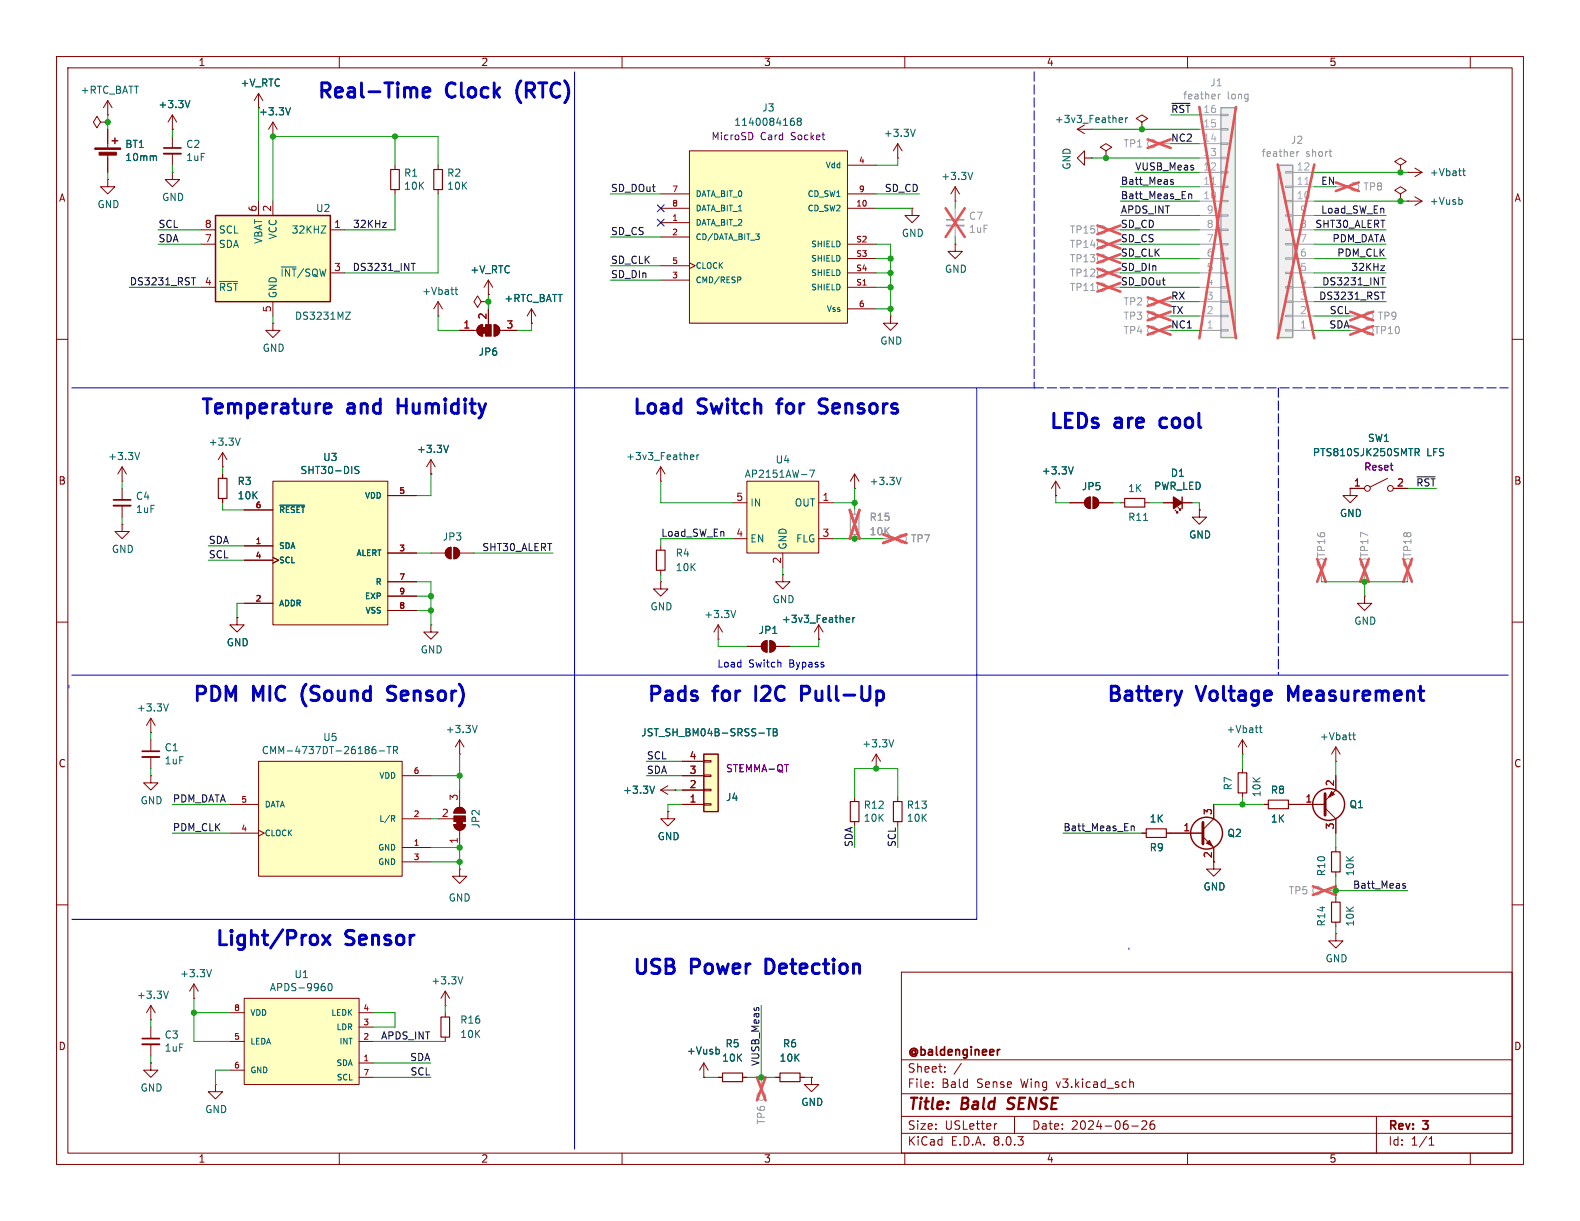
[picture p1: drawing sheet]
<svg xmlns="http://www.w3.org/2000/svg" width="279mm" height="216mm" viewBox="0 0 279 216" stroke-linecap="round" stroke-linejoin="round" font-family="sans-serif">
<g fill="none" stroke="#840000" stroke-width=".18">
<path d="M10 10h259.4v195.9h-259.4zM12 12h255.4v191.9h-255.4zM19 17.8l-.7 1.3M19 17.8v2.5M19 17.8l.8 1.3M45.7 16.5l-.7 1.3M45.7 16.5v2.6M45.7 16.5l.8 1.3M60 10v2M110 10v2M160 10v2M210 10v2"/>
<path d="M260 10v2M17.8 21.6l-.7-1-.6 1 .6 1 .7-1h1.2M19 21.6h.1M19 20.3h.1M48.3 24.1h.1M48.3 21.6l-.8 1.3M48.3 21.6v2.5M48.3 21.6l.7 1.3M69.8 29.2v.8M69.8 33.5v.8M77.5 29.2v.8M77.5 33.5v.8"/>
<path d="M10 60h2M77.5 55.9h.1M77.5 53.3v2.6M77.5 53.3l-.8 1.3M77.5 53.3l.7 1.3M85.1 53.3l-.6-1-.7 1 .7 1.1 .6-1.1h1.3M86.4 52.1h.1M86.4 53.3h.1M86.4 49.5l-.8 1.3M86.4 49.5v2.6M86.4 49.5l.7 1.3M94 57.2h.1"/>
<path d="M94 54.6l-.8 1.3M94 54.6v2.6M94 54.6l.7 1.3M267.4 60h2M116.8 96.5v.8M189.2 88.9h2.6M192.1 88.2l.7-.3v2a1.02 1.02 0 0 1-.9-.6 1.02 1.02 0 0 1 .2-1.1zM193.3 87.9a1.02 1.02 0 0 1 1 1 1.02 1.02 0 0 1-1 1zM194.3 88.9h2.5M198.1 88.9h.8M202.4 88.9h.8M205.7 88.9h5.1"/>
<path d="M207.8 90.2l.5 .5h-.3h.3v-.3M208.3 89.7l.5 .5h-.3h.3v-.3M10 110h2M116.8 102.9v1.2h1.3l-1.3 1.3-1.2-1.3h1.2M116.8 102.9h.1M116.8 100.8v.8M127 113h.1M127 110.5l-.8 1.3M127 110.5v2.5M127 110.5l.8 1.3M132.1 114.3h2.5M134.9 113.6l.7-.3v2a1.02 1.02 0 0 1-.9-.6 1.02 1.02 0 0 1 .2-1.1z"/>
<path d="M136.1 113.3a1.02 1.02 0 0 1 1.1 1 1.02 1.02 0 0 1-1.1 1zM137.2 114.3h2.5M138.4 101.6v1.3h1.3l-1.3 1.2-1.2-1.2h1.2M138.4 101.6h.1M144.8 113h.1M144.8 110.5l-.8 1.3M144.8 110.5v2.5M144.8 110.5l.7 1.3M267.4 110h2M10 160h2M267.4 160h2M159.4 171.9h108v32h-108z"/>
<path d="M236.2 165.1v1.3h1.3l-1.3 1.2-1.3-1.2h1.3M236.2 165.1h.1M26.7 188v1.2h1.2l-1.2 1.3-1.3-1.3h1.3M26.7 188h.1M124.5 190.5h.1M124.5 188l-.8 1.2M124.5 188v2.5M124.5 188l.7 1.2M127 190.5h.8M131.3 190.5h.8M137.2 190.5h.7M141.5 190.5h.7"/>
<path d="M143.5 190.5v1.3h1.3l-1.3 1.2-1.3-1.2h1.3M143.5 190.5h.1M159.4 197.4h108M159.4 193.4h108M159.4 187.4h108M164.9 192.1v.2M164.9 191.4v.1M167.1 189.4v.2M167.1 188.7v.1M170 188l-1.3 1.9M176.3 198.7l-.3 .1M179.4 197.4v3"/>
<path d="M199.8 191.4l.2-.1 .4 .1v.9M199.8 190.8v1.5M200.1 199.1h1.2M201.9 198.3l.6-.1 .2 .1 .1 .3-.9 1.1h.9M204.1 198.2a.59 .59 0 0 0-.7 .6v.6l.1 .2 .4 .1 .2-.2 .1-.5-.1-.2h-.5l-.2 .2M243.4 197.4v6.5M60 203.9v2M110 203.9v2M159.4 200.4h108M160 203.9v2M210 203.9v2M252.7 202.5h.9"/>
<path d="M252.7 201.4l.4-.4v1.5M260 203.9v2"/>
</g>
<path d="M178.1 196l.3 .1M178.4 194.3l-.1 .2v.4" fill="none" stroke="#840000" stroke-width=".4"/>
<path d="M176.4 185.6v1M176.8 185.6h-.3l-.1 .3" fill="none" stroke="#840000" stroke-width=".3"/>
<g fill="none" stroke="#a1a1a1" stroke-width=".18">
<path d="M195.6 45.7h2.5M241.3 100.3v2.6M134.6 190.5v2.5"/>
<circle cx="194.8" cy="45.7" r=".76"/>
<circle cx="241.3" cy="99.6" r=".76"/>
<circle cx="134.6" cy="193.8" r=".76"/>
</g>
<path d="M194.1 45l4 1.5M198.1 45l-4 1.5M240.5 98.8l1.6 4.1M242.1 98.8l-1.6 4.1M133.9 190.5l1.5 4.1M135.4 190.5l-1.5 4.1" fill="none" stroke="#e65255" stroke-width=".46"/>
<path d="M69.1 30h1.5v3.5h-1.5zM76.7 30h1.5v3.5h-1.5zM116.1 97.3h1.5v3.5h-1.5zM198.9 88.1h3.5v1.6h-3.5zM127.8 189.7h3.5v1.6h-3.5zM137.9 189.7h3.6v1.6h-3.6z" fill="none" stroke="#840000" stroke-width=".2"/>
<path d="M51.4 19l-.5 1.3M80.5 51.2h.4M80.6 50.8v1.1l.3 .2M202.2 92h.7M130.1 107.9l-.4 1.3M149.7 110h.5M149.7 109.3l.4-.1 .2 .3-.7 .1M150.8 109.2v.9M151.2 109.2l-.4 .2M127 185.5l.2 .3v.3l-.2 .3" fill="none" stroke="#006464" stroke-width=".18"/>
<path d="M209 87.9v2" fill="none" stroke="#840000" stroke-width=".25"/>
<path d="M207.5 87.9l1.5 1-1.5 1z" fill="#840000" stroke="#840000" stroke-width=".25"/>
<g fill="#840000" stroke="#840000" stroke-width=".18">
<path d="M134.9 113.6l.7-.3v2a1.02 1.02 0 0 1-.9-.6 1.02 1.02 0 0 1 .2-1.1z"/>
<path d="M136.1 113.3a1.02 1.02 0 0 1 1.1 1 1.02 1.02 0 0 1-1.1 1z"/>
<path d="M192.1 88.2l.7-.3v2a1.02 1.02 0 0 1-.9-.6 1.02 1.02 0 0 1 .2-1.1z"/>
<path d="M193.3 87.9a1.02 1.02 0 0 1 1 1 1.02 1.02 0 0 1-1 1z"/>
</g>
<path d="M215.9 19.1h2.5v40.6h-2.5z" fill="#f0f0f0"/>
<g fill="none" stroke="#a1a1a1" stroke-width=".18">
<path d="M212.1 35.6h3.8M212.1 33h3.8M212.1 30.5h3.8M212.1 27.9h3.8M212.1 25.4h3.8M212.1 22.9h3.8M212.1 20.3h3.8M212.1 38.1h3.8M215.9 20.2h1.3v.2h-1.3zM215.9 22.7h1.3v.3h-1.3zM215.9 25.3h1.3v.2h-1.3zM215.9 27.8h1.3v.3h-1.3z"/>
<path d="M215.9 30.4h1.3v.2h-1.3zM215.9 32.9h1.3v.2h-1.3zM215.9 35.4h1.3v.3h-1.3zM215.9 38h1.3v.2h-1.3zM212.1 58.4h3.8M212.1 55.9h3.8M212.1 53.3h3.8M212.1 50.8h3.8M212.1 48.3h3.8M212.1 45.7h3.8M212.1 43.2h3.8M212.1 40.6h3.8"/>
<path d="M215.9 40.5h1.3v.3h-1.3zM215.9 43.1h1.3v.2h-1.3zM215.9 45.6h1.3v.2h-1.3zM215.9 48.1h1.3v.3h-1.3zM215.9 50.7h1.3v.2h-1.3zM215.9 53.2h1.3v.3h-1.3zM215.9 55.8h1.3v.2h-1.3zM215.9 58.3h1.3v.2h-1.3z"/>
</g>
<path d="M215.9 19.1h2.5v40.6h-2.5z" fill="none" stroke="#a1a1a1" stroke-width=".25"/>
<path d="M214.2 32.6h.8" fill="none" stroke="#aaa" stroke-width=".18"/>
<path d="M215.4 16.6v.9M215.8 16.6l-.4 .3" fill="none" stroke="#989898" stroke-width=".18"/>
<path d="M212.1 18.9l6.5 40.9M218.6 18.9l-6.5 40.9" fill="none" stroke="#e65255" stroke-width=".46"/>
<path d="M248.9 35.6h.1M248.9 35.6h2.6M250.2 34.8l1.3 .8M251.5 35.6l-1.3 .7" fill="none" stroke="#840000" stroke-width=".18"/>
<path d="M258.3 35.3l.3 .2v.4l-.3 .2" fill="none" stroke="#006464" stroke-width=".18"/>
<path d="M43.2 176.5h20.3v15.3h-20.3z" fill="#ffffc2"/>
<g fill="none" stroke="#840000" stroke-width=".18">
<path d="M116.8 85.1h.1M116.8 82.6l-.7 1.2M116.8 82.6v2.5M116.8 82.6l.8 1.2M238.8 86.4h2.5M245.4 84.6l-3.1 1.5M246.4 86.4h2.5M118.1 143.5v1.3h1.3l-1.3 1.3-1.3-1.3h1.3M118.1 143.5h.1M26.7 177.8l-.8 1.3M26.7 177.8v2.5M26.7 177.8l.7 1.3"/>
<path d="M40.6 179.1h2.6M43.2 176.5h20.3v15.3h-20.3zM63.5 179.1h2.5M78.7 177.8h.1M78.7 175.3l-.7 1.2M78.7 175.3v2.5M78.7 175.3l.8 1.2M26.7 180.3h.1M40.6 184.2h2.6M40.6 189.2h2.6M63.5 188h2.5M63.5 184.2h2.5"/>
<path d="M63.5 190.5h2.5M63.5 181.6h2.5"/>
<circle cx="241.8" cy="86.4" r=".51"/>
<circle cx="245.9" cy="86.4" r=".51"/>
</g>
<path d="M250.3 80l.6-.1 .1-.2-.1-.3-.6-.1v1.3M250.6 80l.4 .6M122.1 81.2h.5M122.1 80.5l.4-.1 .2 .3-.6 .2M123.2 80.4v.9M123.6 80.4l-.4 .3M29.8 175.3l-.5 1.2M57.5 174.5v.6M58.1 174l.2-.1a.68 .68 0 0 1 .4 .6 .68 .68 0 0 1-.4 .7l-.2-.1-.1-.4zM81.8 172.7l-.4 1.3" fill="none" stroke="#006464" stroke-width=".18"/>
<path d="M124.5 133.4h2.5v10.1h-2.5z" fill="#ffffc2"/>
<g fill="none" stroke="#840000" stroke-width=".18">
<path d="M21.6 92.7v1.3h1.3l-1.3 1.3-1.3-1.3h1.3M21.6 92.7h.1M21.6 86.4v2M21.6 89.4v2M39.4 83.8v.8M39.4 88.1v.8M212.1 90.2v1.2h1.3l-1.3 1.3-1.3-1.3h1.3M212.1 90.2h.1M238.8 86.4v1.2h1.2l-1.2 1.3-1.3-1.3h1.3M238.8 86.4h.1M81.3 133.4h.1M81.3 130.8l-.8 1.3"/>
<path d="M81.3 130.8v2.6M81.3 130.8l.7 1.3M116.8 139.7h2.6M116.8 139.7l1.3 .8M118.1 138.9l-1.3 .8M119.4 139.7h.1M120.6 139.7h3.9M120.6 137.2h3.9M120.6 134.6h3.9M124.5 134.5h1.2v.2h-1.2zM124.5 137h1.2v.3h-1.2zM124.5 139.6h1.2v.2h-1.2z"/>
<path d="M236.2 137.2v2.5l-1.9 1.9M120.6 142.2h3.9M124.5 142.1h1.2v.3h-1.2zM228.6 142.2h5.7M234.3 142.9l1.9 1.9v2.5M236.2 158.8v.7M34.3 176.5h.1M34.3 174l-.8 1.3M34.3 174v2.5M34.3 174l.8 1.3M236.2 163.1v.7M26.7 181.6v2"/>
<path d="M26.7 184.7v2M38.1 191.8v1.2h1.3l-1.3 1.3-1.3-1.3h1.3M38.1 191.8h.1"/>
</g>
<g fill="none" stroke="#840000" stroke-width=".25">
<path d="M124.5 133.4h2.5v10.1h-2.5z"/>
<circle cx="234.9" cy="142.2" r="2.82"/>
</g>
<path d="M84.4 128.3l-.4 1.2M115.8 139l-.5 1.3M135.6 128.8h.7M136 128.8v1.3M136.7 128.8h.5l.2 .3-.2 .4 .2 .1 .1 .3-.3 .2h-.5zM136.7 129.5h.5M37.4 171.4l-.4 1.3" fill="none" stroke="#006464" stroke-width=".18"/>
<g fill="none" stroke="#a1a1a1" stroke-width=".18">
<path d="M195.6 43.2h2.5M233.7 100.3v2.6"/>
<circle cx="194.8" cy="43.2" r=".76"/>
<circle cx="233.7" cy="99.6" r=".76"/>
</g>
<path d="M194.1 42.4l4 1.5M198.1 42.4l-4 1.5M232.9 98.8l1.5 4.1M234.4 98.8l-1.5 4.1" fill="none" stroke="#e65255" stroke-width=".46"/>
<path d="M20.1 89.4h3M25.1 184.7h3.1" fill="none" stroke="#840000" stroke-width=".33"/>
<path d="M20.1 88.4h3M25.1 183.6h3.1" fill="none" stroke="#840000" stroke-width=".3"/>
<path d="M38.6 84.6h1.5v3.5h-1.5zM235.5 159.5h1.5v3.6h-1.5z" fill="none" stroke="#840000" stroke-width=".2"/>
<path d="M234.3 140.3v3.8" fill="none" stroke="#840000" stroke-width=".51"/>
<path d="M235.5 140l.5 .5-1.1 .5z" fill="#840000" stroke="#840000" stroke-width=".18"/>
<path d="M45.7 134.6h25.4v20.3h-25.4z" fill="#ffffc2"/>
<g fill="none" stroke="#840000" stroke-width=".18">
<path d="M26.7 137.2v1.2h1.2l-1.2 1.3-1.3-1.3h1.3M26.7 137.2h.1M26.7 130.8v2M26.7 133.9v2M45.7 134.6h25.4v20.3h-25.4zM71.1 137.2h5.1M154.9 135.9h.1M154.9 133.4l-.7 1.2M154.9 133.4v2.5M154.9 133.4l.8 1.2M40.6 147.3h5.1M40.6 142.2h5.1"/>
<path d="M45.7 146.8l1 .5-1 .5M71.1 149.9h5.1M71.1 144.8h5.1M71.1 152.4h5.1M236.2 149.9v.7M236.2 154.2v.7"/>
</g>
<path d="M66.1 132h.3M66.3 132.5l.2 .2v.3l-.2 .3M67 132.8h1M68.4 132h.8M68.8 132v1.3M69.6 132.7l.6-.1 .1-.2-.1-.3-.6-.1v1.3M69.9 132.7l.4 .6M158 130.8l-.4 1.3M69.2 144.2h.4l.2 .2-.1 .3-.5 .1M69.5 144.8l.3 .4" fill="none" stroke="#006464" stroke-width=".18"/>
<path d="M235.5 150.6h1.5v3.6h-1.5z" fill="none" stroke="#840000" stroke-width=".2"/>
<path d="M25.1 133.9h3.1" fill="none" stroke="#840000" stroke-width=".33"/>
<path d="M25.1 132.8h3.1" fill="none" stroke="#840000" stroke-width=".3"/>
<g fill="none" stroke="#a1a1a1" stroke-width=".18">
<path d="M195.6 40.6h2.5M156.2 95.3h2.5"/>
<circle cx="194.8" cy="40.6" r=".76"/>
<circle cx="159.5" cy="95.2" r=".76"/>
</g>
<path d="M194.1 39.9l4 1.5M198.1 39.9l-4 1.5M156.2 94.5l4.1 1.5M160.3 94.5l-4.1 1.5" fill="none" stroke="#e65255" stroke-width=".46"/>
<path d="M48.3 85.1h20.3v25.4h-20.3z" fill="#ffffc2"/>
<g fill="none" stroke="#840000" stroke-width=".18">
<path d="M48.3 57.2v1.2h1.2l-1.2 1.3-1.3-1.3h1.3M48.3 57.2h.1M21.6 85.1h.1M21.6 82.6l-.8 1.2M21.6 82.6v2.5M21.6 82.6l.8 1.2M39.4 82.6h.1M39.4 80l-.8 1.3M39.4 80v2.6M39.4 80l.7 1.3M43.2 96.5h5.1M43.2 99.1h5.1"/>
<path d="M43.2 90.2h5.1M48.3 85.1h20.3v25.4h-20.3zM48.3 98.6l1 .5-1 .5M68.6 97.8h5.1M68.6 87.6h5.1M76.2 83.8h.1M76.2 81.3l-.8 1.3M76.2 81.3v2.5M76.2 81.3l.8 1.3M151.1 86.4h.1M151.1 83.8l-.7 1.3M151.1 83.8v2.6"/>
<path d="M151.1 83.8l.8 1.3M41.9 109.2v1.3h1.3l-1.3 1.3-1.3-1.3h1.3M41.9 109.2h.1M43.2 106.7h5.1M68.6 102.9h5.1M68.6 108h5.1M68.6 105.4h5.1M26.7 129.5h.1M26.7 127l-.8 1.3M26.7 127v2.5M26.7 127l.7 1.3M219.7 133.4h.1"/>
<path d="M219.7 130.8v2.6M219.7 135.9v.8M219.7 130.8l-.8 1.3M219.7 130.8l.8 1.3M236.2 134.6h.1M236.2 132.1l-.7 1.3M236.2 132.1v2.5M236.2 132.1l.8 1.3M207 147.3h5.7M212.7 148l1.9 1.9v2.5M214.6 142.2v2.6l-1.9 1.9M219.7 140.2v.8"/>
<path d="M223.5 142.2h.8M227.8 142.2h.8"/>
</g>
<path d="M42.5 77.5l-.5 1.2M79.3 78.7l-.4 1.3M24.7 80l-.4 1.3M49.5 89.3h4.4M63.5 82.5h-.5l-.3 .2 .2 .3 .5 .3v.3l-.2 .1h-.5M159.3 84.4l-.4 1.3M29.8 124.5l-.5 1.2M222.7 128.7h.5M222.9 128.3v1.1l.3 .1M239.2 130h.5M239.4 129.5v1.1l.3 .2" fill="none" stroke="#006464" stroke-width=".18"/>
<g fill="none" stroke="#a1a1a1" stroke-width=".18">
<path d="M195.6 48.3h2.5M151.1 90.2v.7M151.1 94.5v.8M233.7 157.5h2.5"/>
<circle cx="194.8" cy="48.3" r=".76"/>
<circle cx="232.9" cy="157.5" r=".76"/>
</g>
<path d="M194.1 47.5l4 1.5M198.1 47.5l-4 1.5M150.3 90.2l1.7 5.1M152 90.2l-1.7 5.1M232.2 156.7l4 1.5M236.2 156.7l-4 1.5" fill="none" stroke="#e65255" stroke-width=".46"/>
<path d="M218.9 136.7h1.6v3.5h-1.6zM224.3 141.5h3.5v1.5h-3.5z" fill="none" stroke="#840000" stroke-width=".2"/>
<path d="M150.4 90.9h1.5v3.6h-1.5z" fill="none" stroke="#a1a1a1" stroke-width=".2"/>
<path d="M212.7 145.4v3.8" fill="none" stroke="#840000" stroke-width=".51"/>
<path d="M213.4 149.1l.5-.5 .5 1z" fill="#840000" stroke="#840000" stroke-width=".18"/>
<circle cx="213.4" cy="147.3" r="2.82" fill="none" stroke="#840000" stroke-width=".25"/>
<path d="M38.1 38.1h20.3v15.2h-20.3z" fill="#ffffc2"/>
<path d="M19.8 24.9h1M20.3 24.4v1M38.1 38.1h20.3v15.2h-20.3z" fill="none" stroke="#840000" stroke-width=".25"/>
<g fill="none" stroke="#840000" stroke-width=".18">
<path d="M19 31.8v1.2h1.3l-1.3 1.3-1.2-1.3h1.2M19 31.8h.1M19 22.9v3.3M19 27.2v3.3M30.5 30.5v1.3h1.2l-1.2 1.2-1.3-1.2h1.3M30.5 30.5h.1M30.5 22.9h.1M30.5 20.3v2.6M30.5 24.1v2.1M30.5 27.2v2M30.5 20.3l-.8 1.3M30.5 20.3l.7 1.3"/>
<path d="M45.7 35.6v2.5M48.3 35.6v2.5M158.7 27.9h.1M158.7 25.4v2.5M158.7 25.4l-.7 1.3M158.7 25.4l.8 1.3M161.3 36.8v1.3h1.3l-1.3 1.3-1.3-1.3h1.3M161.3 36.8h.1M168.9 35.6h.1M168.9 33l-.8 1.3M168.9 33v2.6M168.9 33l.8 1.3"/>
<path d="M191.8 27.9v-1.2l-1.3 1.2 1.3 1.3v-1.3h1.2M193 27.9h.1M195.6 26.7l1-.7-1-.6-1 .6 1 .7v1.2M195.6 27.9h.1M35.6 40.6h2.5M35.6 50.8h2.5M35.6 43.2h2.5M48.3 53.3v2.6M58.4 40.6h2.6M58.4 48.3h2.6M81.3 58.4h3M84.6 57.7l.7-.3v2a1.02 1.02 0 0 1-.9-.6 1.02 1.02 0 0 1 .2-1.1z"/>
<path d="M86.4 54.6v2.8M87.4 57.4a1.02 1.02 0 0 1 1 1 1.02 1.02 0 0 1-1 1zM88.4 58.4h3M157.5 55.9v1.3h1.2l-1.2 1.2-1.3-1.2h1.3M157.5 55.9h.1M168.9 43.2v1.3h1.3l-1.3 1.2-1.3-1.2h1.3M168.9 43.2h.1M76.2 97.8h2.5M79 97.1l.8-.3v2a1.02 1.02 0 0 1-1-.6 1.02 1.02 0 0 1 .2-1.1zM80.3 96.8a1.02 1.02 0 0 1 1 1 1.02 1.02 0 0 1-1 1zM81.3 97.8h2.5M186.7 87.6h.1"/>
<path d="M186.7 85.1l-.8 1.3M186.7 85.1v2.5M186.7 85.1l.8 1.3M76.2 110.5v1.3h1.3l-1.3 1.2-1.3-1.2h1.3M76.2 110.5h.1M241.3 105.4v1.3h1.3l-1.3 1.3-1.3-1.3h1.3M241.3 105.4h.1M81.3 139.7v3M77.5 144.8h2.8M80.3 145.8h2a1.02 1.02 0 0 1-1 1 1.02 1.02 0 0 1-1-1zM80.6 143.1a1.02 1.02 0 0 1 1.1-.3 1.02 1.02 0 0 1 .6 1h-2zM81.3 153.7v1.2h1.2l-1.2 1.3-1.3-1.3h1.3"/>
<path d="M81.3 153.7h.1M81.3 146.8v3.1M151.1 141v.7M151.1 145.3v.8M158.7 141v.7M158.7 145.3v.8M201.9 147.3h.8M206.2 147.3h.8M214.6 152.4v1.3h1.3l-1.3 1.2-1.2-1.2h1.2M78.7 179.1v.7M78.7 183.4v.8"/>
</g>
<path d="M33.6 17.8l-.4 1.2M27.3 27.5l.4 .2v.7M56.8 39.9h.8l-.8 1.3h.8M161.9 22.9l-.5 1.2M172 30.5l-.4 1.2M38.8 49.8h3.2M61.1 55.2h.9l-.9 1.3h.9M189.8 82.5l-.4 1.3" fill="none" stroke="#006464" stroke-width=".18"/>
<g fill="#840000" stroke="#840000" stroke-width=".18">
<path d="M79 97.1l.8-.3v2a1.02 1.02 0 0 1-1-.6 1.02 1.02 0 0 1 .2-1.1z"/>
<path d="M80.3 96.8a1.02 1.02 0 0 1 1 1 1.02 1.02 0 0 1-1 1z"/>
<path d="M16.8 26.2h4.5v.2h-4.5z"/>
<path d="M17.5 26.9h3.1v.5h-3.1z"/>
<path d="M85.3 57.9h.6v1h-.6z"/>
<path d="M84.6 57.7l.7-.3v2a1.02 1.02 0 0 1-.9-.6 1.02 1.02 0 0 1 .2-1.1z"/>
<path d="M85.9 57.4h1v2h-1z"/>
<path d="M87.4 57.4a1.02 1.02 0 0 1 1 1 1.02 1.02 0 0 1-1 1z"/>
<path d="M80.8 145.3h1v.5h-1z"/>
<path d="M80.3 145.8h2a1.02 1.02 0 0 1-1 1 1.02 1.02 0 0 1-1-1z"/>
<path d="M80.3 144.3h2v1h-2z"/>
<path d="M80.6 143.1a1.02 1.02 0 0 1 1.1-.3 1.02 1.02 0 0 1 .6 1h-2z"/>
</g>
<path d="M29 27.2h3" fill="none" stroke="#840000" stroke-width=".33"/>
<path d="M29 26.2h3" fill="none" stroke="#840000" stroke-width=".3"/>
<g fill="none" stroke="#a1a1a1" stroke-width=".18">
<path d="M168.9 36.8v2.1M168.9 39.9v2M204.5 25.4h2.5M195.6 50.8h2.5M204.5 53.3h2.5M204.5 55.9h2.5M204.5 58.4h2.5M248.9 100.3v2.6"/>
<circle cx="203.7" cy="25.4" r=".76"/>
<circle cx="194.8" cy="50.8" r=".76"/>
<circle cx="203.7" cy="58.4" r=".76"/>
<circle cx="203.7" cy="53.3" r=".76"/>
<circle cx="203.7" cy="55.9" r=".76"/>
<circle cx="248.9" cy="99.6" r=".76"/>
</g>
<path d="M192.9 51.4h.7" fill="none" stroke="#989898" stroke-width=".18"/>
<g fill="none" stroke="#e65255" stroke-width=".46">
<path d="M167.2 36.8l3.4 5.1M170.6 36.8l-3.4 5.1M202.9 24.6l4.1 1.6M207 24.6l-4.1 1.6M194.1 50l4 1.6M198.1 50l-4 1.6M202.9 52.6l4.1 1.5M202.9 55.1l4.1 1.5M202.9 57.7l4.1 1.5M207 52.6l-4.1 1.5M207 55.1l-4.1 1.5M207 57.7l-4.1 1.5"/>
<path d="M248.2 98.8l1.5 4.1M249.7 98.8l-1.5 4.1"/>
</g>
<path d="M150.4 141.7h1.5v3.6h-1.5zM158 141.7h1.5v3.6h-1.5zM202.7 146.6h3.5v1.5h-3.5zM78 179.8h1.5v3.6h-1.5z" fill="none" stroke="#840000" stroke-width=".2"/>
<path d="M167.4 39.9h3" fill="none" stroke="#a1a1a1" stroke-width=".33"/>
<path d="M167.4 38.9h3" fill="none" stroke="#a1a1a1" stroke-width=".3"/>
<path d="M226.1 29.2h2.5v30.5h-2.5z" fill="#f0f0f0"/>
<g fill="none" stroke="#a1a1a1" stroke-width=".18">
<path d="M227.3 30.4h1.3v.2h-1.3zM227.3 32.9h1.3v.2h-1.3zM227.3 35.4h1.3v.3h-1.3zM227.3 38h1.3v.2h-1.3zM228.6 35.6h3.8M228.6 33h3.8M228.6 30.5h3.8M228.6 38.1h3.8M236.2 33h2.6M227.3 40.5h1.3v.3h-1.3zM227.3 43.1h1.3v.2h-1.3zM227.3 45.6h1.3v.2h-1.3z"/>
<path d="M227.3 48.1h1.3v.3h-1.3zM227.3 50.7h1.3v.2h-1.3zM227.3 53.2h1.3v.3h-1.3zM227.3 55.8h1.3v.2h-1.3zM227.3 58.3h1.3v.2h-1.3zM228.6 58.4h3.8M228.6 55.9h3.8M228.6 53.3h3.8M228.6 50.8h3.8M228.6 48.3h3.8M228.6 45.7h3.8M228.6 43.2h3.8"/>
<path d="M228.6 40.6h3.8M238.8 58.4h2.5M238.8 55.9h2.5"/>
<circle cx="239.5" cy="33" r=".76"/>
<circle cx="242.1" cy="58.4" r=".76"/>
<circle cx="242.1" cy="55.9" r=".76"/>
</g>
<path d="M226.1 29.2h2.5v30.5h-2.5z" fill="none" stroke="#a1a1a1" stroke-width=".25"/>
<path d="M230.7 32.6h.8" fill="none" stroke="#aaa" stroke-width=".18"/>
<path d="M229.3 26.8v.9M229.7 26.8l-.4 .3M235 26.8h.5M235.4 27.7h.1" fill="none" stroke="#989898" stroke-width=".18"/>
<path d="M225.9 29.1l6.5 30.7M232.4 29.1l-6.5 30.7M236.2 32.3l4.1 1.5M240.3 32.3l-4.1 1.5M238.8 57.7l4 1.5M238.8 55.1l4 1.5M242.8 57.7l-4 1.5M242.8 55.1l-4 1.5" fill="none" stroke="#e65255" stroke-width=".46"/>
<path d="M247.6 34.3l1.1-.6-1.1-.7-1 .7 1 .6v1.3M247.6 35.6h.1M247.6 29.2l1.1-.6-1.1-.7-1 .7 1 .6v1.3M247.6 30.5h.1" fill="none" stroke="#840000" stroke-width=".18"/>
<path d="M132.1 85.1h12.7v12.7h-12.7z" fill="#ffffc2"/>
<g fill="none" stroke="#840000" stroke-width=".18">
<path d="M190.5 22.9l1.3 .7M190.5 22.9h2.5M191.8 22.1l-1.3 .8M193 22.9h.1M201.9 21.6l1-.6-1-.7-1 .7 1 .6v1.3M201.9 22.9h.1M248.9 30.5h.1M248.9 30.5h2.6M250.2 29.7l1.3 .8M251.5 30.5l-1.3 .7M129.5 95.3h2.6M129.5 88.9h2.6"/>
<path d="M132.1 85.1h12.7v12.7h-12.7zM138.4 97.8v2.5M144.8 95.3h2.5M144.8 88.9h2.5"/>
</g>
<path d="M198 21.6h.4M198 20.9l.3-.1 .2 .3-.6 .1M199 20.8v.9M199.4 20.8l-.4 .3M258.6 30.2h.5M258.8 29.8v1.1l.3 .2M143.2 83.1h.8l-.5 1.3" fill="none" stroke="#006464" stroke-width=".18"/>
<path d="M121.9 26.7h28v30.5h-28z" fill="#ffffc2"/>
<g fill="none" stroke="#840000" stroke-width=".18">
<path d="M19 22.9v2.5M19 27.9v2.6M30.5 22.9h.1M48.3 24.1h.1M116.8 39.4h5.1M116.8 36.8h5.1M116.8 34.3h5.1M121.9 26.7h28v30.5h-28zM149.9 36.8h5M149.9 29.2h5M149.9 34.3h5M81.3 58.4h2.5"/>
<path d="M86.4 52.1h.1M86.4 54.6v2.6M88.9 58.4h2.5M94 57.2h.1M116.8 47h5.1M116.8 41.9h5.1M116.8 49.5h5.1M121.9 46.5l1 .5-1 .5M149.9 50.8h5M149.9 43.2h5M149.9 45.7h5M149.9 48.3h5"/>
<path d="M149.9 54.6h5M39.4 83.8v.8M39.4 88.1v.8M43.2 96.5h5.1M43.2 99.1h5.1M43.2 90.2h5.1M48.3 98.6l1 .5-1 .5M68.6 97.8h5.1M68.6 87.6h5.1M76.2 83.8h.1M186.7 87.6h.1M189.2 88.9h2.6"/>
<path d="M194.3 88.9h2.5M205.7 88.9h1.8M209 88.9h1.8M212.1 90.2h.1M238.8 86.4h.1M238.8 86.4h2.5M246.4 86.4h2.5M41.9 109.2h.1M43.2 106.7h5.1M68.6 102.9h5.1M68.6 108h5.1M68.6 105.4h5.1"/>
<path d="M132.1 114.3h2.5M137.2 114.3h2.5M144.8 113h.1M119.4 139.7h.1M120.6 139.7h3.9M120.6 137.2h3.9M120.6 134.6h3.9M236.2 137.2v2.5M118.1 143.5h.1M120.6 142.2h3.9M201.9 147.3h.8M206.2 147.3h6.5"/>
<path d="M214.6 142.2v2.6M214.6 149.9v2.5M223.5 142.2h.8M227.8 142.2h6.5M236.2 144.8v2.5M124.5 190.5h.1M127 190.5h.8M131.3 190.5h.8M137.2 190.5h.7M141.5 190.5h.7M143.5 190.5h.1"/>
</g>
<g fill="none" stroke="#006464" stroke-width=".18">
<path d="M33.6 17.8l-.4 1.2M51.4 19l-.5 1.3M27.3 27.5l.4 .2v.7M140 21.4h.4l.1 .2-.1 .4-.4 .2M140.1 20.9h.3M141.2 21.4l-.2-.2 .2-.3h.3l.2 .2-.2 .3M141.2 21.4l-.2 .3v.3l.2 .2 .4-.1 .1-.2-.1-.3-.1-.2M141.2 21.4h.3M130.8 49l.2 .2-.2 .3M133.6 41.4h.7l-.4 .3M134.1 41.7l.2 .2v.3l-.2 .2M79.3 78.7l-.4 1.3"/>
<path d="M250.3 80l.6-.1 .1-.2-.1-.3-.6-.1v1.3M250.6 80l.4 .6M49.5 89.3h4.4M63.5 82.5h-.5l-.3 .2 .2 .3 .5 .3v.3l-.2 .1h-.5M189.8 82.5l-.4 1.3M149.7 110h.5M149.7 109.3l.4-.1 .2 .3-.7 .1M150.8 109.2v.9M151.2 109.2l-.4 .2M115.8 139l-.5 1.3M135.6 128.8h.7M136 128.8v1.3"/>
<path d="M136.7 128.8h.5l.2 .3-.2 .4 .2 .1 .1 .3-.3 .2h-.5zM136.7 129.5h.5M127 185.5l.2 .3v.3l-.2 .3"/>
</g>
<path d="M133 23.6l.1 .4-.1 .5" fill="none" stroke="#840084" stroke-width=".18"/>
<g fill="none" stroke="#0f0f0f" stroke-width=".18">
<path d="M207.2 18.3h3.2M67.6 39.4h.7l-.7 .8h.7M207 32.1l.5 .3v.1l-.4 .1M207 31.8h.5M210.2 34.4l.2-.1h.3v.8M33.8 49.1h.8M72.7 46.6h.7M244.2 47h.6l-.6 .8h.6M244.2 49.1h.7M244.2 51.6h.7M250.6 84.3h3.2M200 146.2l.2-.2 .3 .1 .1 .8"/>
<path d="M248.1 156.6l.5 .2-.1 .2-.3 .1M248.1 156.3h.4"/>
</g>
<g fill="none" stroke="#0000c2" stroke-width=".51">
<path d="M74.8 16.3l1.2-.2-.1-.5-.7-.1-.4 .4v.9l.1 .3 .3 .1 .7-.1M57.7 71.4l.7 .1 .1 .5-1.2 .2M58.4 73l-.7 .1M137.3 71.4h1M144.8 73l1 .1M145.9 70.5h-.6a.62 .62 0 0 0-.5 .6 .62 .62 0 0 0 .5 .6l.5 .2M205.2 74.2l-.1 .2v.7l.1 .3M68.5 123.8l1 .1M69.6 121.3h-.6a.62 .62 0 0 0-.5 .6 .62 .62 0 0 0 .5 .6l.5 .2M133.6 121.3v2.6M142.9 121.5l-.2-.2h-1v2.6M142.9 122.5l-.2 .2h-1"/>
<path d="M209 122.2l-.6 1.7M228.7 123.1l-.9-1.8v2.6M57 165.4l1.4 1.7M58.4 165.4l-1.4 1.7M136 169.6h-.6v2.5h.6"/>
</g>
<path d="M101.6 12.7v190.5M12.7 68.6h170.2M172.7 68.6v94h-160M12.7 119.4h254M12.2 121.2v.5M199.6 167.6v.3" fill="none" stroke="#0000c2" stroke-width=".18"/>
<path d="M182.9 12.7v55.9M182.9 68.6h83.8M226.1 68.6v50.8" fill="none" stroke="#0000c2" stroke-width=".18" stroke-dasharray="1.7 .6"/>
<g fill="none" stroke="#009600" stroke-width=".18">
<path d="M45.7 19.1v16.5M19 20.3v2.6M19 30.5v1.3M30.5 22.9v1.2M30.5 29.2v1.3M69.8 24.1v5.1M69.8 34.3v6.3h-8.8M77.5 29.2v-5.1h-29.2v11.5M77.5 34.3v14h-16.5M107.9 34.3h8.9M154.9 34.3h7.7M154.9 36.8h6.4"/>
<path d="M158.7 27.9v1.3h-3.8M168.9 35.6v1.2M193 22.9h19.1M193 27.9h19.1M198.1 33h14M198.1 38.1h14M198.1 35.6h14M200.7 30.5h11.4M207 25.4h5.1M207 20.3h5.1M232.4 33h3.8M232.4 30.5h16.5"/>
<path d="M232.4 38.1h12.7M232.4 35.6h16.5M22.9 50.8h12.7M27.9 40.6h7.7M27.9 43.2h7.7M48.3 55.9v1.3M77.5 55.9v2.5h3.8M86.4 52.1v2.5M94 57.2v1.2h-2.6M107.9 49.5h8.9M107.9 41.9h8.9M107.9 47h8.9"/>
<path d="M154.9 50.8h2.6M154.9 43.2h2.6v12.7M154.9 45.7h2.6M154.9 48.3h2.6M154.9 54.6h2.6M168.9 41.9v1.3M198.1 50.8h14M198.1 40.6h14M198.1 43.2h14M198.1 45.7h14M198.1 48.3h14M207 55.9h5.1"/>
<path d="M207 53.3h5.1M207 58.4h5.1M232.4 55.9h6.4M232.4 53.3h12.7M232.4 50.8h12.7M232.4 40.6h12.7M232.4 58.4h6.4M232.4 43.2h12.7M232.4 45.7h12.7M232.4 48.3h12.7M21.6 85.1v1.3M21.6 91.4v1.3"/>
<path d="M36.8 99.1h6.4M36.8 96.5h6.4M39.4 82.6v1.2M39.4 88.9v1.3h3.8M73.7 97.8h2.5M76.2 83.8v3.8h-2.5M83.8 97.8h14M116.8 85.1v3.8h12.7M129.5 95.3h-12.7v1.2M147.3 88.9h3.8M147.3 95.3h8.9M151.1 86.4v3.8"/>
<path d="M186.7 87.6v1.3h2.5M196.8 88.9h1.3M203.2 88.9h2.5M210.8 88.9h1.3v1.3M248.9 86.4h5.1M43.2 106.7h-1.3v2.5M73.7 102.9h2.5v7.6M73.7 108h2.5M73.7 105.4h2.5M116.8 101.6v1.3M127 113v1.3h5.1M138.4 100.3v1.3"/>
<path d="M144.8 113v1.3h-5.1M233.7 102.9h15.2M241.3 102.9v2.5M26.7 129.5v1.3M26.7 135.9v1.3M76.2 137.2h5.1M81.3 133.4v6.3M114.3 137.2h6.3M114.3 134.6h6.3M119.4 139.7h1.2M219.7 133.4v2.5M236.2 134.6v2.6"/>
<path d="M30.5 147.3h10.1M30.5 142.2h10.1M76.2 149.9h5.1v3.8M76.2 152.4h5.1M76.2 144.8h1.3M120.6 142.2h-2.5v1.3M151.1 141v-5.1h7.6v5.1M151.1 146.1v3.8M158.7 146.1v3.8M188 147.3h13.9M214.6 142.2h8.9M219.7 141v1.2"/>
<path d="M236.2 147.3v2.6M236.2 154.9v3.9M236.2 157.5h12.7M34.3 179.1h6.3M34.3 176.5v7.7h6.3M66 179.1h3.8v2.5h-3.8M78.7 177.8v1.3M134.6 177.8v12.7M236.2 163.8v1.3M26.7 180.3v1.3M26.7 186.7v1.3M40.6 189.2h-2.5v2.6"/>
<path d="M66 184.2h12.7M66 190.5h10.2M66 188h10.2M124.5 190.5h2.5M132.1 190.5h5.1M142.2 190.5h1.3"/>
</g>
<path d="M116.2 38.8l1.2 1.2M116.2 36.2l1.2 1.2M117.4 38.8l-1.2 1.2M117.4 36.2l-1.2 1.2" fill="none" stroke="#000084" stroke-width=".18"/>
<path d="M151.1 90.2v.7M151.1 94.5v.8M156.2 95.3h2.5" fill="none" stroke="#a1a1a1" stroke-width=".18"/>
<path d="M150.3 90.2l1.7 5.1M152 90.2l-1.7 5.1M156.2 94.5l4.1 1.5M160.3 94.5l-4.1 1.5" fill="none" stroke="#e65255" stroke-width=".46"/>
<g fill="#009600" stroke="#009600" stroke-width=".18">
<circle cx="69.8" cy="24.1" r=".46"/>
<circle cx="48.3" cy="24.1" r=".46"/>
<circle cx="86.4" cy="53.3" r=".46"/>
<circle cx="34.3" cy="179.1" r=".46"/>
<circle cx="19" cy="21.6" r=".46"/>
<circle cx="76.2" cy="108" r=".46"/>
<circle cx="154.9" cy="135.9" r=".46"/>
<circle cx="219.7" cy="142.2" r=".46"/>
<circle cx="241.3" cy="102.9" r=".46"/>
<circle cx="157.5" cy="54.6" r=".46"/>
<circle cx="157.5" cy="50.8" r=".46"/>
<circle cx="157.5" cy="48.3" r=".46"/>
<circle cx="157.5" cy="45.7" r=".46"/>
<circle cx="195.6" cy="27.9" r=".46"/>
<circle cx="201.9" cy="22.9" r=".46"/>
<circle cx="247.6" cy="30.5" r=".46"/>
<circle cx="247.6" cy="35.6" r=".46"/>
<circle cx="76.2" cy="105.4" r=".46"/>
<circle cx="151.1" cy="95.3" r=".46"/>
<circle cx="236.2" cy="157.5" r=".46"/>
<circle cx="151.1" cy="88.9" r=".46"/>
<circle cx="81.3" cy="149.9" r=".46"/>
<circle cx="81.3" cy="137.2" r=".46"/>
<circle cx="81.3" cy="152.4" r=".46"/>
<circle cx="134.6" cy="190.5" r=".46"/>
</g>
<g font-size="3.5" fill="#0000c2">
<text x="55.8" y="17.5">Real-Time</text>
<text x="78.9" y="17.5">Clock</text>
<text x="92.3" y="17.5">(RTC)</text>
<text x="35.2" y="73.4">Temperature</text>
<text x="61.5" y="73.4">and</text>
<text x="71.3" y="73.4">Humidity</text>
<text x="111.6" y="73.4">Load</text>
<text x="123.5" y="73.4">Switch</text>
<text x="138.6" y="73.4">for</text>
<text x="146.9" y="73.4">Sensors</text>
<text x="185.4" y="76">LEDs</text>
<text x="197.3" y="76">are</text>
<text x="206.3" y="76">cool</text>
<text x="33.8" y="124.2">PDM</text>
<text x="44.7" y="124.2">MIC</text>
<text x="54.3" y="124.2">(Sound</text>
<text x="70.6" y="124.2">Sensor)</text>
<text x="114.3" y="124.2">Pads</text>
<text x="126.4" y="124.2">for</text>
<text x="134.7" y="124.2">I2C</text>
<text x="143.8" y="124.2">Pull-Up</text>
<text x="195.6" y="124.2">Battery</text>
<text x="212" y="124.2">Voltage</text>
<text x="228.9" y="124.2">Measurement</text>
<text x="37.8" y="167.4">Light/Prox</text>
<text x="61.2" y="167.4">Sensor</text>
<text x="111.8" y="172.5">USB</text>
<text x="122.3" y="172.5">Power</text>
<text x="136.5" y="172.5">Detection</text>
</g>
<g font-size="2.8" fill="#840000">
<text x="160.4" y="196.8">Title:</text>
<text x="170.1" y="196.8">Bald</text>
<text x="179" y="196.8">SENSE</text>
</g>
<g font-size="2.1" fill="#840000">
<text x="160.4" y="189.9">Sheet:</text>
<text x="160.4" y="187.1">@baldengineer</text>
<text x="160.4" y="192.6">File:</text>
<text x="166.5" y="192.6">Bald</text>
<text x="172.8" y="192.6">Sense</text>
<text x="180.7" y="192.6">Wing</text>
<text x="187.1" y="192.6">v3.kicad_sch</text>
<text x="160.4" y="202.8">KiCad</text>
<text x="160.4" y="200">Size:</text>
<text x="167.1" y="200">USLetter</text>
<text x="168.1" y="202.8">E.D.A.</text>
<text x="175.7" y="202.8">8.0.3</text>
<text x="182.4" y="200">Date:</text>
<text x="189.4" y="200">2024-06-26</text>
<text x="245.4" y="200.2">Rev:</text>
<text x="245.4" y="202.8">Id:</text>
<text x="249.5" y="202.8">1/1</text>
<text x="251.8" y="200.2">3</text>
</g>
<g font-size="1.8" fill="#840000">
<text x="35" y="11.9">1</text>
<text x="85" y="11.9">2</text>
<text x="135" y="11.9">3</text>
<text x="185" y="11.9">4</text>
<text x="235" y="11.9">5</text>
<text x="10.3" y="35.9">A</text>
<text x="267.7" y="35.9">A</text>
<text x="10.3" y="85.9">B</text>
<text x="267.7" y="85.9">B</text>
<text x="10.3" y="135.9">C</text>
<text x="267.7" y="135.9">C</text>
<text x="214.4" y="151.8" transform="rotate(-90 214.4 151.8)">2</text>
<text x="10.3" y="185.9">D</text>
<text x="267.7" y="185.9">D</text>
<text x="35" y="205.8">1</text>
<text x="85" y="205.8">2</text>
<text x="135" y="205.8">3</text>
<text x="185" y="205.8">4</text>
<text x="235" y="205.8">5</text>
</g>
<g font-size="1.8" fill="#006464">
<text x="14.2" y="16.8">+RTC_BATT</text>
<text x="42.4" y="15.5">+V_RTC</text>
<text x="27.9" y="19.3">+3.3V</text>
<text x="45.7" y="20.6">+3.3V</text>
<text x="129.7" y="22.5">1140084168</text>
<text x="134.7" y="19.9">J3</text>
<text x="186.4" y="21.9">+3v3_Feather</text>
<text x="22.1" y="26.4">BT1</text>
<text x="22.1" y="28.7">10mm</text>
<text x="32.8" y="26.4">C2</text>
<text x="32.8" y="28.7">1uF</text>
<text x="156.2" y="24.4">+3.3V</text>
<text x="28.6" y="35.7">GND</text>
<text x="71.4" y="31.4">R1</text>
<text x="71.4" y="33.8">10K</text>
<text x="79" y="31.4">R2</text>
<text x="79" y="33.8">10K</text>
<text x="166.3" y="32">+3.3V</text>
<text x="189.5" y="30.1" transform="rotate(-90 189.5 30.1)">GND</text>
<text x="252.7" y="31.3">+Vbatt</text>
<text x="17.1" y="37">GND</text>
<text x="38.6" y="41.5">SCL</text>
<text x="51.5" y="41.5">32KHZ</text>
<text x="55.8" y="37.7">U2</text>
<text x="252.7" y="36.4">+Vusb</text>
<text x="38.6" y="44">SDA</text>
<text x="46.6" y="43.2" transform="rotate(-90 46.6 43.2)">VBAT</text>
<text x="49.1" y="42.4" transform="rotate(-90 49.1 42.4)">VCC</text>
<text x="159.4" y="42.1">GND</text>
<text x="38.6" y="51.7">~{RST}</text>
<text x="49.1" y="52.8" transform="rotate(-90 49.1 52.8)">GND</text>
<text x="49.5" y="49.1">~{INT}/SQW</text>
<text x="74.5" y="52.3">+Vbatt</text>
<text x="83.1" y="48.5">+V_RTC</text>
<text x="89.1" y="53.6">+RTC_BATT</text>
<text x="167" y="48.4">GND</text>
<text x="52.1" y="56.7">DS3231MZ</text>
<text x="46.4" y="62.4">GND</text>
<text x="84.5" y="63.1">JP6</text>
<text x="155.6" y="61.1">GND</text>
<text x="19" y="81.6">+3.3V</text>
<text x="36.8" y="79">+3.3V</text>
<text x="57" y="81.7">U3</text>
<text x="73.6" y="80.3">+3.3V</text>
<text x="110.6" y="81.6">+3v3_Feather</text>
<text x="137.1" y="82.1">U4</text>
<text x="232.1" y="80.9">PTS810SJK250SMTR</text>
<text x="241.8" y="78.3">SW1</text>
<text x="252.3" y="80.9">LFS</text>
<text x="23.9" y="88.6">C4</text>
<text x="41.9" y="86">R3</text>
<text x="41.9" y="88.5">10K</text>
<text x="53" y="84">SHT30-DIS</text>
<text x="131.6" y="84.7">AP2151AW-7</text>
<text x="132.6" y="89.8">IN</text>
<text x="140.4" y="89.8">OUT</text>
<text x="153.7" y="86">+3.3V</text>
<text x="184.1" y="84.1">+3.3V</text>
<text x="191.2" y="86.9">JP5</text>
<text x="199.4" y="87.2">1K</text>
<text x="204" y="86.8">PWR_LED</text>
<text x="206.9" y="84.5">D1</text>
<text x="23.9" y="90.9">1uF</text>
<text x="78.2" y="95.8">JP3</text>
<text x="199.4" y="92.3">R11</text>
<text x="210.2" y="95.4">GND</text>
<text x="236.9" y="91.6">GND</text>
<text x="19.7" y="98">GND</text>
<text x="119.4" y="98.7">R4</text>
<text x="119.4" y="101.2">10K</text>
<text x="132.6" y="96.1">EN</text>
<text x="139.3" y="97.3" transform="rotate(-90 139.3 97.3)">GND</text>
<text x="140.7" y="96.1">FLG</text>
<text x="136.5" y="106.9">GND</text>
<text x="114.9" y="108.1">GND</text>
<text x="124.4" y="109.5">+3.3V</text>
<text x="134.1" y="112.3">JP1</text>
<text x="138.2" y="110.3">+3v3_Feather</text>
<text x="239.4" y="110.7">GND</text>
<text x="40" y="114.5">GND</text>
<text x="74.3" y="115.7">GND</text>
<text x="24.1" y="126">+3.3V</text>
<text x="57" y="131.2">U5</text>
<text x="78.7" y="129.8">+3.3V</text>
<text x="113.3" y="130.4">JST_SH_BM04B-SRSS-TB</text>
<text x="216.8" y="129.8">+Vbatt</text>
<text x="233.3" y="131.1">+Vbatt</text>
<text x="29" y="133">C1</text>
<text x="29" y="135.4">1uF</text>
<text x="46.2" y="133.6">CMM-4737DT-26186-TR</text>
<text x="152.4" y="132.4">+3.3V</text>
<text x="24.8" y="142.4">GND</text>
<text x="110.1" y="140.6">+3.3V</text>
<text x="128.3" y="141.8">J4</text>
<text x="152.6" y="143.2">R12</text>
<text x="160.3" y="143.2">R13</text>
<text x="218" y="139.9" transform="rotate(-90 218 139.9)">R7</text>
<text x="223.1" y="141.1" transform="rotate(-90 223.1 141.1)">10K</text>
<text x="224.6" y="140.6">R8</text>
<text x="238.5" y="143.1">Q1</text>
<text x="85" y="146.6" transform="rotate(-90 85 146.6)">JP2</text>
<text x="116.2" y="148.8">GND</text>
<text x="152.6" y="145.5">10K</text>
<text x="160.3" y="145.5">10K</text>
<text x="203.2" y="145.6">1K</text>
<text x="217" y="148.2">Q2</text>
<text x="224.6" y="145.6">1K</text>
<text x="203.2" y="150.7">R9</text>
<text x="234.5" y="155" transform="rotate(-90 234.5 155)">R10</text>
<text x="239.6" y="155" transform="rotate(-90 239.6 155)">10K</text>
<text x="79.2" y="159.6">GND</text>
<text x="212.7" y="157.7">GND</text>
<text x="234.5" y="163.9" transform="rotate(-90 234.5 163.9)">R14</text>
<text x="239.6" y="163.9" transform="rotate(-90 239.6 163.9)">10K</text>
<text x="31.7" y="173">+3.3V</text>
<text x="52" y="173.2">U1</text>
<text x="234.3" y="170.4">GND</text>
<text x="24.1" y="176.8">+3.3V</text>
<text x="47.6" y="175.5">APDS-9960</text>
<text x="76.2" y="174.3">+3.3V</text>
<text x="29" y="183.8">C3</text>
<text x="81.3" y="181.2">R16</text>
<text x="81.3" y="183.7">10K</text>
<text x="128.2" y="185.4">R5</text>
<text x="138.4" y="185.4">R6</text>
<text x="29" y="186.2">1uF</text>
<text x="121.4" y="186.7">+Vusb</text>
<text x="127.6" y="187.9">10K</text>
<text x="137.8" y="187.9">10K</text>
<text x="24.8" y="193.2">GND</text>
<text x="36.2" y="197">GND</text>
<text x="141.6" y="195.8">GND</text>
</g>
<g font-size="1.8" fill="#989898">
<text x="209.1" y="17.8">feather</text>
<text x="213.9" y="15.5">J1</text>
<text x="217" y="17.8">long</text>
<text x="198.6" y="26.3">TP1</text>
<text x="223" y="27.9">feather</text>
<text x="228.2" y="25.6">J2</text>
<text x="230.9" y="27.9">short</text>
<text x="241" y="33.9">TP8</text>
<text x="171.3" y="39.1">C7</text>
<text x="171.3" y="41.4">1uF</text>
<text x="189.1" y="41.5">TP15</text>
<text x="189.1" y="46.6">TP13</text>
<text x="189.1" y="44">TP14</text>
<text x="189.1" y="49.1">TP12</text>
<text x="189.1" y="51.7">TP11</text>
<text x="198.6" y="54.2">TP2</text>
<text x="198.6" y="56.7">TP3</text>
<text x="198.6" y="59.3">TP4</text>
<text x="242.9" y="59.3">TP10</text>
<text x="243.5" y="56.7">TP9</text>
<text x="153.7" y="92.3">R15</text>
<text x="153.7" y="94.8">10K</text>
<text x="161" y="96.1">TP7</text>
<text x="234.5" y="98.7" transform="rotate(-90 234.5 98.7)">TP16</text>
<text x="242.2" y="98.7" transform="rotate(-90 242.2 98.7)">TP17</text>
<text x="249.8" y="98.7" transform="rotate(-90 249.8 98.7)">TP18</text>
<text x="227.8" y="158.3">TP5</text>
<text x="135.5" y="198.9" transform="rotate(-90 135.5 198.9)">TP6</text>
</g>
<g font-size="1.8" fill="#0f0f0f">
<text x="207" y="20.1">~{RST}16</text>
<text x="207" y="25.1">NC2</text>
<text x="107.9" y="34">SD_DOut</text>
<text x="156.4" y="34">SD_CD</text>
<text x="198.1" y="32.8">Batt_Meas</text>
<text x="198.1" y="35.3">Batt_Meas_En</text>
<text x="200.7" y="30.2">VUSB_Meas</text>
<text x="233.5" y="32.8">EN</text>
<text x="27.9" y="40.4">SCL</text>
<text x="62.3" y="40.4">32KHz</text>
<text x="107.9" y="41.6">SD_CS</text>
<text x="198.1" y="37.8">APDS_INT</text>
<text x="198.1" y="40.4">SD_CD</text>
<text x="232.5" y="40.4">SHT30_ALERT</text>
<text x="233.5" y="37.8">Load_SW_En</text>
<text x="27.9" y="42.9">SDA</text>
<text x="62.3" y="48">DS3231_INT</text>
<text x="107.9" y="46.7">SD_CLK</text>
<text x="198.1" y="42.9">SD_CS</text>
<text x="198.1" y="45.5">SD_CLK</text>
<text x="198.1" y="48">SD_DIn</text>
<text x="235.5" y="42.9">PDM_DATA</text>
<text x="236.4" y="45.5">PDM_CLK</text>
<text x="238.9" y="48">32KHz</text>
<text x="22.9" y="50.5">DS3231_RST</text>
<text x="107.9" y="49.3">SD_DIn</text>
<text x="198.1" y="50.5">SD_DOut</text>
<text x="207" y="53.1">RX</text>
<text x="233.2" y="53.1">DS3231_RST</text>
<text x="233.7" y="50.5">DS3231_INT</text>
<text x="207" y="55.6">TX</text>
<text x="207" y="58.2">NC1</text>
<text x="235" y="58.2">SDA</text>
<text x="235" y="55.6">SCL</text>
<text x="250.3" y="86.1">~{RST}</text>
<text x="116.8" y="95">Load_SW_En</text>
<text x="36.8" y="96.3">SDA</text>
<text x="36.8" y="98.8">SCL</text>
<text x="85.2" y="97.5">SHT30_ALERT</text>
<text x="114.3" y="134.4">SCL</text>
<text x="114.3" y="136.9">SDA</text>
<text x="30.5" y="142">PDM_DATA</text>
<text x="30.5" y="147.1">PDM_CLK</text>
<text x="150.9" y="149.9" transform="rotate(-90 150.9 149.9)">SDA</text>
<text x="158.5" y="149.9" transform="rotate(-90 158.5 149.9)">SCL</text>
<text x="188" y="147.1">Batt_Meas_En</text>
<text x="239.2" y="157.2">Batt_Meas</text>
<text x="67.3" y="183.9">APDS_INT</text>
<text x="72.4" y="187.7">SDA</text>
<text x="72.5" y="190.2">SCL</text>
<text x="134.4" y="188.6" transform="rotate(-90 134.4 188.6)">VUSB_Meas</text>
</g>
<g font-size="1.8" fill="#aaa">
<text x="212.7" y="22.6">15</text>
<text x="212.7" y="27.7">13</text>
<text x="212.7" y="25.1">14</text>
<text x="212.7" y="35.3">10</text>
<text x="212.7" y="32.8">11</text>
<text x="212.7" y="30.2">12</text>
<text x="229.2" y="35.3">10</text>
<text x="229.2" y="32.8">11</text>
<text x="229.2" y="30.2">12</text>
<text x="213.3" y="40.4">8</text>
<text x="213.3" y="37.8">9</text>
<text x="229.8" y="40.4">8</text>
<text x="229.8" y="37.8">9</text>
<text x="213.3" y="45.5">6</text>
<text x="213.3" y="42.9">7</text>
<text x="229.8" y="45.5">6</text>
<text x="229.8" y="42.9">7</text>
<text x="213.3" y="53.1">3</text>
<text x="213.3" y="50.5">4</text>
<text x="213.3" y="48">5</text>
<text x="229.8" y="53.1">3</text>
<text x="229.8" y="50.5">4</text>
<text x="229.8" y="48">5</text>
<text x="213.3" y="58.2">1</text>
<text x="213.3" y="55.6">2</text>
<text x="229.8" y="58.2">1</text>
<text x="229.8" y="55.6">2</text>
</g>
<g font-size="1.8" fill="#840084">
<text x="125.7" y="25">MicroSD</text>
<text x="134.4" y="25">Card</text>
<text x="140" y="25">Socket</text>
<text x="241.1" y="83.4">Reset</text>
<text x="128.3" y="136.8">STEMMA-QT</text>
</g>
<g font-size="1.8" fill="#a90000">
<text x="36.1" y="40.4">8</text>
<text x="45.5" y="37.5" transform="rotate(-90 45.5 37.5)">6</text>
<text x="48" y="37.5" transform="rotate(-90 48 37.5)">2</text>
<text x="59" y="40.4">1</text>
<text x="36.1" y="42.9">7</text>
<text x="36.1" y="50.5">4</text>
<text x="59" y="48">3</text>
<text x="48" y="55.3" transform="rotate(-90 48 55.3)">5</text>
<text x="81.8" y="58.2">1</text>
<text x="86.1" y="56.6" transform="rotate(-90 86.1 56.6)">2</text>
<text x="89.5" y="58.2">3</text>
<text x="130.1" y="88.6">5</text>
<text x="145.3" y="88.6">1</text>
<text x="239.3" y="86.1">1</text>
<text x="246.9" y="86.1">2</text>
<text x="130.1" y="95">4</text>
<text x="145.3" y="95">3</text>
<text x="138.2" y="99.8" transform="rotate(-90 138.2 99.8)">2</text>
<text x="121.8" y="136.9">3</text>
<text x="121.8" y="134.4">4</text>
<text x="81" y="141.7" transform="rotate(-90 81 141.7)">3</text>
<text x="121.8" y="142">1</text>
<text x="121.8" y="139.4">2</text>
<text x="230.8" y="142">1</text>
<text x="236" y="139.1" transform="rotate(-90 236 139.1)">2</text>
<text x="78" y="144.5">2</text>
<text x="81" y="149.3" transform="rotate(-90 81 149.3)">1</text>
<text x="209.2" y="147.1">1</text>
<text x="214.4" y="144.2" transform="rotate(-90 214.4 144.2)">3</text>
<text x="236" y="146.8" transform="rotate(-90 236 146.8)">3</text>
</g>
<g font-size="1.8" fill="#0000c2">
<text x="126.7" y="118.1">Load</text>
<text x="132.4" y="118.1">Switch</text>
<text x="139.7" y="118.1">Bypass</text>
</g>
<g font-size="1.4" fill="#006464">
<text x="145.9" y="29.9">Vdd</text>
<text x="122.9" y="35">DATA_BIT_0</text>
<text x="142.7" y="35">CD_SW1</text>
<text x="122.9" y="40.1">DATA_BIT_2</text>
<text x="122.9" y="37.6">DATA_BIT_1</text>
<text x="142.7" y="37.6">CD_SW2</text>
<text x="122.9" y="47.7">CLOCK</text>
<text x="122.9" y="42.6">CD/DATA_BIT_3</text>
<text x="143.3" y="43.9">SHIELD</text>
<text x="143.3" y="46.5">SHIELD</text>
<text x="122.9" y="50.3">CMD/RESP</text>
<text x="143.3" y="51.5">SHIELD</text>
<text x="143.3" y="49">SHIELD</text>
<text x="146.1" y="55.3">Vss</text>
<text x="64.4" y="88.4">VDD</text>
<text x="49.3" y="90.9">~{RESET}</text>
<text x="49.3" y="97.3">SDA</text>
<text x="49.3" y="99.8">SCL</text>
<text x="62.9" y="98.5">ALERT</text>
<text x="49.3" y="107.4">ADDR</text>
<text x="64.4" y="106.1">EXP</text>
<text x="66.3" y="103.6">R</text>
<text x="64.5" y="108.7">VSS</text>
<text x="66.9" y="137.9">VDD</text>
<text x="46.7" y="143">DATA</text>
<text x="46.7" y="148.1">CLOCK</text>
<text x="66.9" y="145.5">L/R</text>
<text x="66.8" y="150.6">GND</text>
<text x="66.8" y="153.1">GND</text>
<text x="44.2" y="179.8">VDD</text>
<text x="58.5" y="179.8">LEDK</text>
<text x="44.2" y="184.9">LEDA</text>
<text x="59.4" y="182.3">LDR</text>
<text x="59.9" y="184.9">INT</text>
<text x="44.2" y="190">GND</text>
<text x="59.4" y="188.7">SDA</text>
<text x="59.4" y="191.2">SCL</text>
</g>
<g font-size="1.4" fill="#a90000">
<text x="151.8" y="29">4</text>
<text x="118.8" y="34">7</text>
<text x="151.8" y="34">9</text>
<text x="118.8" y="39.1">1</text>
<text x="118.8" y="41.7">2</text>
<text x="118.8" y="36.6">8</text>
<text x="151.3" y="36.6">10</text>
<text x="118.8" y="46.7">5</text>
<text x="151.3" y="42.9">S2</text>
<text x="151.3" y="45.5">S3</text>
<text x="118.8" y="49.3">3</text>
<text x="151.3" y="50.5">S1</text>
<text x="151.3" y="48">S4</text>
<text x="151.8" y="54.4">6</text>
<text x="45.1" y="89.9">6</text>
<text x="70.5" y="87.4">5</text>
<text x="45.1" y="96.3">1</text>
<text x="45.1" y="98.8">4</text>
<text x="70.5" y="97.5">3</text>
<text x="45.1" y="106.4">2</text>
<text x="70.5" y="102.6">7</text>
<text x="70.5" y="107.7">8</text>
<text x="70.5" y="105.2">9</text>
<text x="73" y="136.9">6</text>
<text x="42.6" y="142">5</text>
<text x="42.6" y="147.1">4</text>
<text x="73" y="149.6">1</text>
<text x="73" y="144.5">2</text>
<text x="73" y="152.1">3</text>
<text x="41.3" y="178.8">8</text>
<text x="64.2" y="178.8">4</text>
<text x="41.3" y="183.9">5</text>
<text x="64.2" y="183.9">2</text>
<text x="64.2" y="181.4">3</text>
<text x="41.3" y="189">6</text>
<text x="64.2" y="187.7">1</text>
<text x="64.2" y="190.2">7</text>
</g>
</svg>
